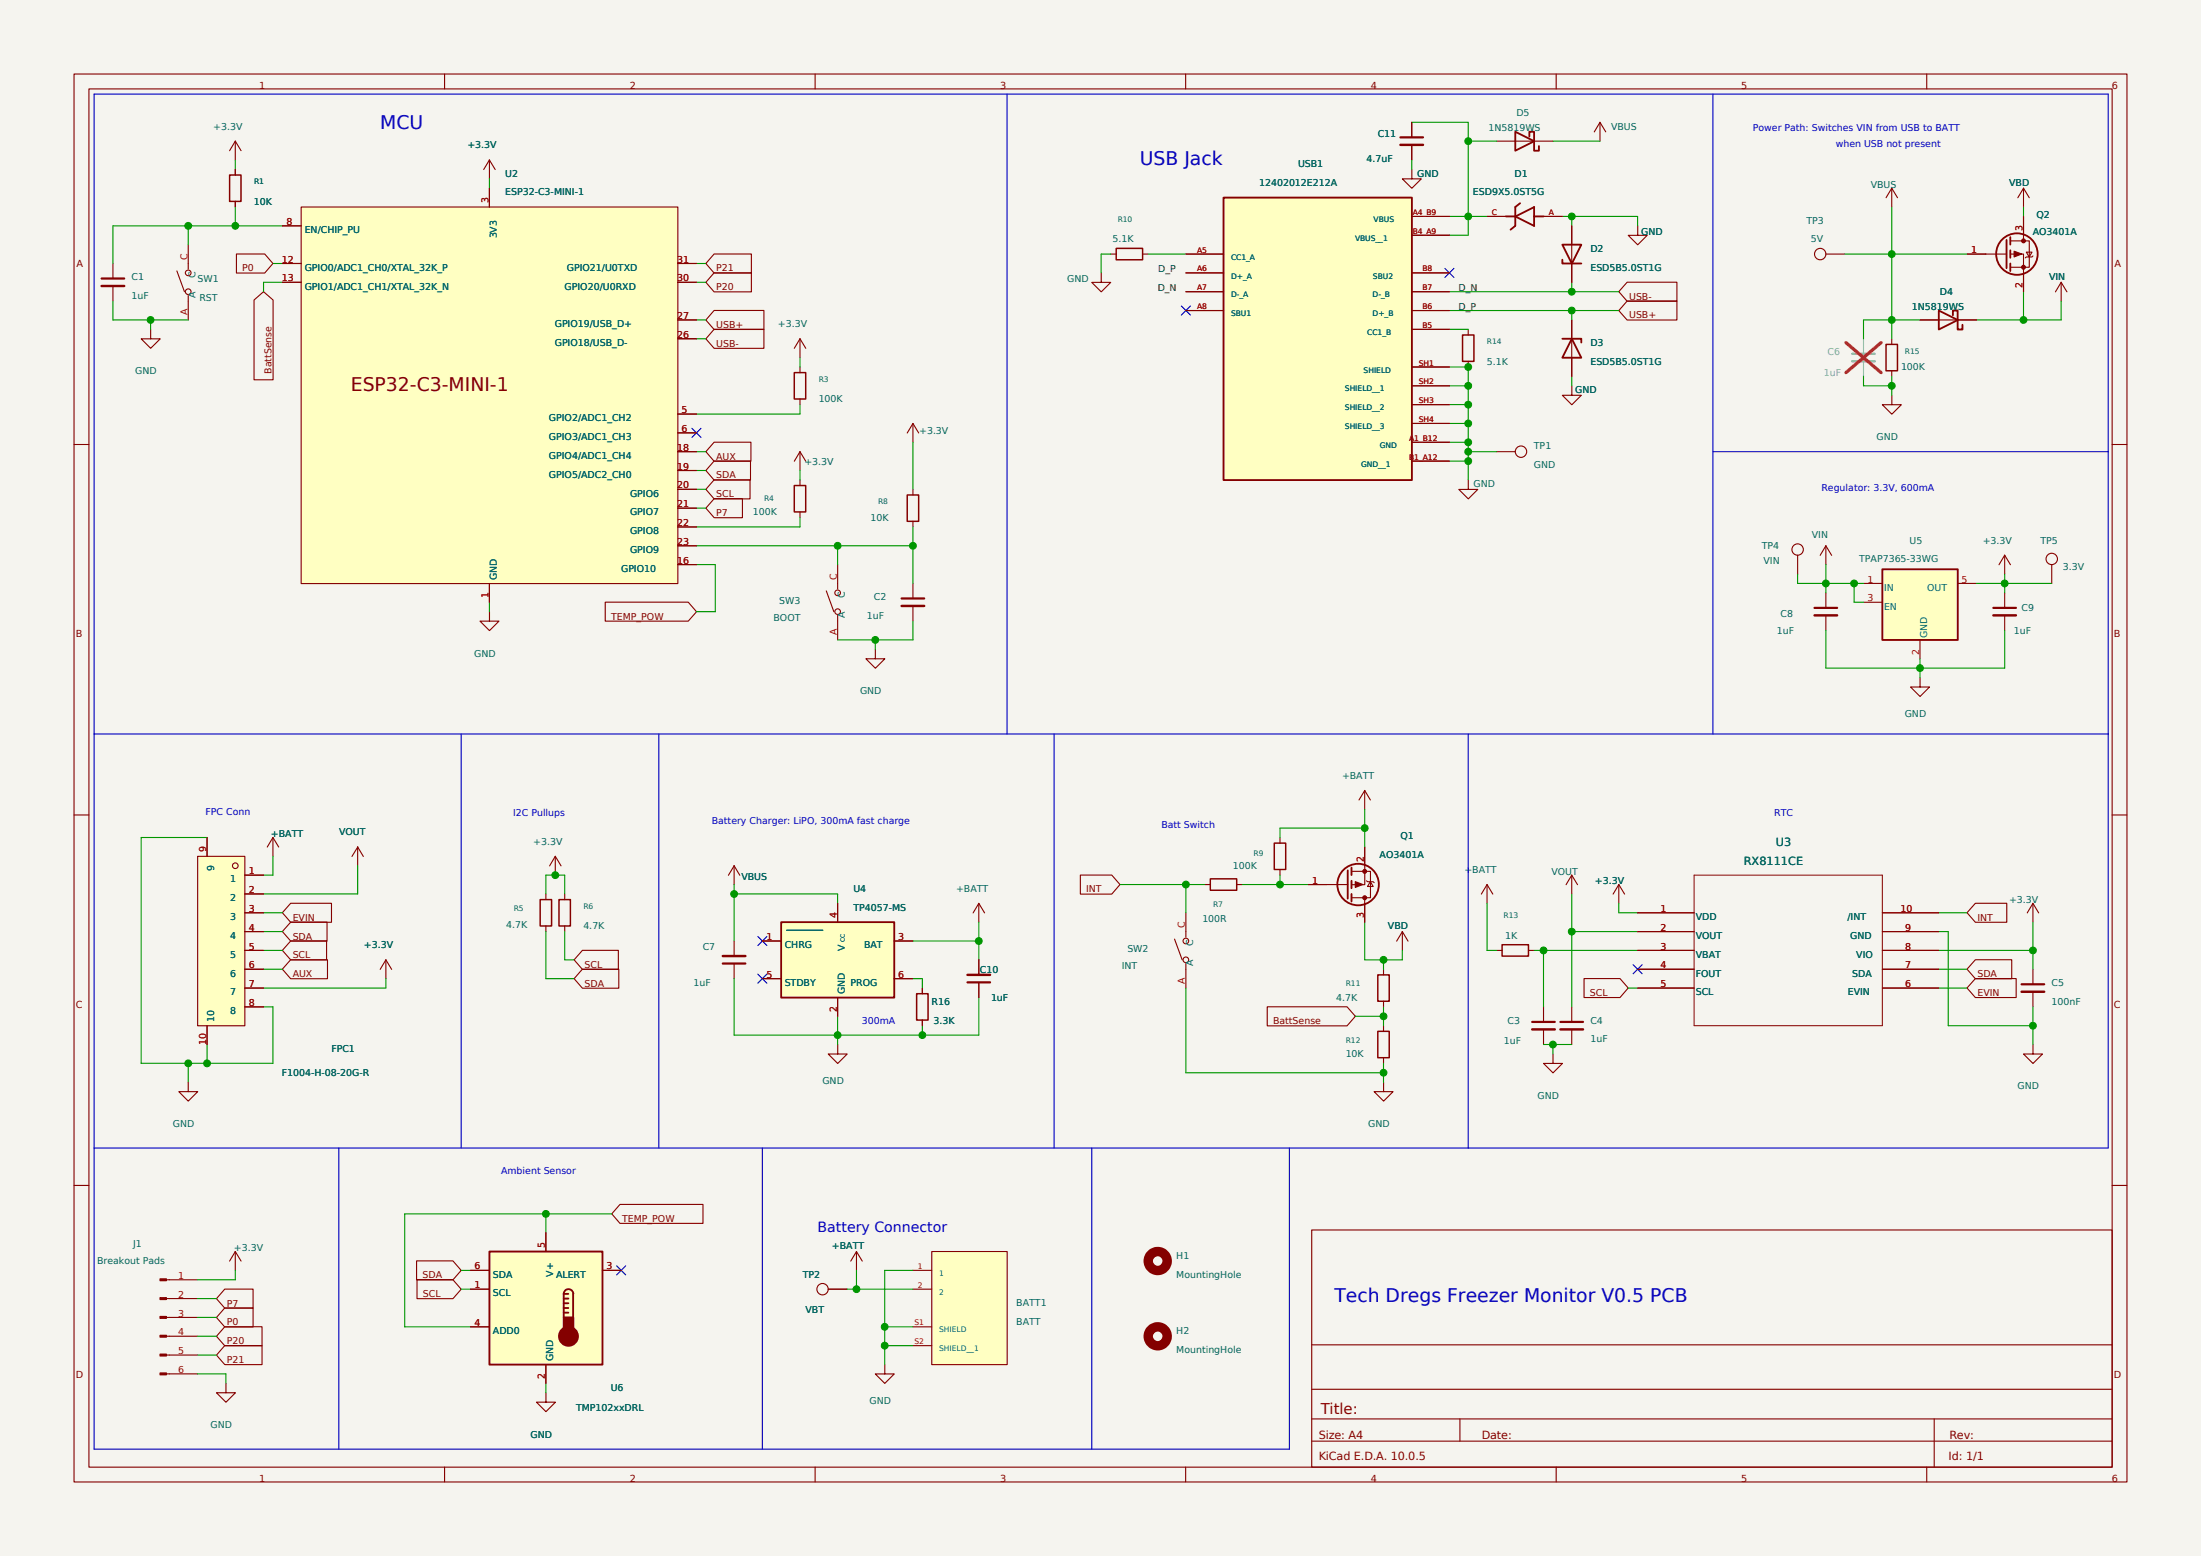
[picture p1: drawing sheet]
<svg xmlns="http://www.w3.org/2000/svg" width="297mm" height="210mm" viewBox="0 0 297 210" stroke-linecap="round" stroke-linejoin="round" font-family="sans-serif">
<path d="M0 0h297v210h-297z" fill-rule="evenodd" fill="#f5f4ef"/>
<path d="M0 0h297v210h-297z" fill="none" stroke="#f5f4ef" stroke-width=".13"/>
<g fill="none" stroke="#840000" stroke-width=".15">
<path d="M10 10h277v190h-277zM12 12h273v186h-273zM60 10v2M110 10v2M160 10v2M210 10v2M260 10v2M255.3 25.4l-.8 1.3M255.3 25.4l.7 1.3M255.3 25.4v2.5M10 60h2M285 60h2"/>
<path d="M123.2 78.7v2.1M123.2 81.8v2M10 110h2M285 110h2M52.1 129.5l-.8 1.3M52.1 129.5l.7 1.3M52.1 129.5v2.6M10 160h2M285 160h2M177 166h108v32h-108zM60 198v2M110 198v2"/>
<path d="M160 198v2M177 194.5h108M177 191.5h108M177 187.5h108M177 181.5h108M197 191.5v3M210 198v2M260 198v2M261 191.5v6.5"/>
</g>
<path d="M121.7 80.8h3" fill="none" stroke="#840000" stroke-width=".3"/>
<path d="M121.7 81.8h3" fill="none" stroke="#840000" stroke-width=".33"/>
<path d="M26.7 115.6h6.3v22.8h-6.3z" fill-rule="evenodd" fill="#ffffc2"/>
<g fill="none" stroke="#840000" stroke-width=".15">
<path d="M273 25.4l-.7 1.3M273 25.4l.8 1.3M273 25.4v2.5M278.1 38.1l-.7 1.3M278.1 38.1l.8 1.3M278.1 38.1v2.5M212.1 52.1v1.3h1.3l-1.3 1.2-1.3-1.2h1.3M255.3 53.3v1.3h1.3l-1.3 1.3-1.3-1.3h1.3M259.1 43.2h7.6M201.9 61h2.6M242.6 74.9v2.6M276.9 76.2v2.5"/>
<path d="M246.4 80v2.1M246.4 83.1v2M26.7 115.6h6.3v22.8h-6.3zM27.9 113v2.6M33 118.1h2.6M48.3 114.3l.7 1.3M48.3 114.3v2.5M48.3 114.3l-.8 1.3M99.1 116.8l-.8 1.3M99.8 118.1l-.7-1.3v2.6M27.9 138.4v2.6M33 120.7h2.6"/>
<path d="M33 123.2h2.6M33 125.7h2.6M33 128.3h2.6M33 130.8h2.6M33 133.4h2.6M33 135.9h2.6M99.1 127v2M99.1 130v2.1M132.1 129.5v2.1M132.1 132.6v2"/>
<circle cx="205.2" cy="61" r=".77"/>
<circle cx="242.6" cy="74.2" r=".77"/>
<circle cx="276.9" cy="75.4" r=".77"/>
<circle cx="31.7" cy="116.8" r=".38"/>
</g>
<path d="M244.8 82h3.1M97.5 130h3.1M130.5 132.6h3.1" fill="none" stroke="#840000" stroke-width=".3"/>
<path d="M244.8 83.1h3.1M97.5 129h3.1M130.5 131.6h3.1" fill="none" stroke="#840000" stroke-width=".33"/>
<path d="M261.6 41.9l2.6 1.3-2.6 1.3zM263.5 42.6v-.7h.7v2.6h.6v-.7" fill="none" stroke="#840000" stroke-width=".25"/>
<path d="M21.6 172.6h.9v.3h-.9z" fill-rule="evenodd" fill="#840000"/>
<path d="M21.6 172.6h.9v.3h-.9z" fill="none" stroke="#840000" stroke-width=".15"/>
<path d="M21.6 175.1h.9v.3h-.9z" fill-rule="evenodd" fill="#840000"/>
<path d="M21.6 175.1h.9v.3h-.9z" fill="none" stroke="#840000" stroke-width=".15"/>
<path d="M21.6 177.7h.9v.2h-.9z" fill-rule="evenodd" fill="#840000"/>
<path d="M21.6 177.7h.9v.2h-.9z" fill="none" stroke="#840000" stroke-width=".15"/>
<path d="M21.6 180.2h.9v.3h-.9z" fill-rule="evenodd" fill="#840000"/>
<path d="M21.6 180.2h.9v.3h-.9z" fill="none" stroke="#840000" stroke-width=".15"/>
<path d="M21.6 182.8h.9v.2h-.9z" fill-rule="evenodd" fill="#840000"/>
<path d="M21.6 182.8h.9v.2h-.9z" fill="none" stroke="#840000" stroke-width=".15"/>
<path d="M21.6 185.3h.9v.3h-.9z" fill-rule="evenodd" fill="#840000"/>
<g fill="none" stroke="#840000" stroke-width=".15">
<path d="M15.2 35.6v2M15.2 38.6v2M200.7 29.2h2.5M208.3 29.2h2.5M268 34.3h2.8M271.3 32.5h2.5v3.6h-2.5M66 82.6v1.2h1.3l-1.3 1.3-1.2-1.3h1.2M118.1 87.6v1.3h-1.3l1.3 1.3 1.3-1.3h-1.3M74.9 115.6l-.7 1.3M74.9 115.6l.8 1.3M74.9 115.6v2.5M73.7 120.7v.7"/>
<path d="M73.7 125v.7M76.2 120.7v.7M76.2 125v.7M221 123.2h7.6M221 125.7h7.6M221 128.3h7.6M221 130.8h7.6M221 133.4h7.6M254 123.2h7.6M254 125.7h7.6M254 128.3h7.6M254 130.8h7.6"/>
<path d="M254 133.4h7.6M274.3 130.8v2.1M274.3 133.9v2M274.3 141v1.3h1.3l-1.3 1.2-1.3-1.2h1.3M22.5 172.7h4.2M22.5 175.3h4.2M22.5 177.8h4.2M21.6 185.3h.9v.3h-.9zM22.5 180.3h4.2M22.5 182.9h4.2M22.5 185.4h4.2M30.5 186.7v1.3h1.3l-1.3 1.3-1.3-1.3h1.3"/>
</g>
<path d="M72.9 121.4h1.5v3.6h-1.5zM75.4 121.4h1.6v3.6h-1.6z" fill="none" stroke="#840000" stroke-width=".2"/>
<path d="M228.6 118.1h25.4v20.3h-25.4z" fill="none" stroke="#840000" stroke-width=".13"/>
<path d="M13.7 37.6h3.1M272.8 132.8h3" fill="none" stroke="#840000" stroke-width=".3"/>
<path d="M13.7 38.6h3.1M272.8 133.9h3" fill="none" stroke="#840000" stroke-width=".33"/>
<g fill="none" stroke="#840000" stroke-width=".25">
<path d="M203.2 29.2h1.3M204.5 29.2l2.5 1.3M205.1 27.4l-.6 .5v2.6l-.7 .5M207 29.2h1.3M207 27.9v2.6M207 27.9l-2.5 1.3M270.8 32.4v3.8M271.3 32v1M271.3 33.8v1M271.3 35.6v1"/>
<circle cx="272.2" cy="34.3" r="2.8"/>
</g>
<path d="M271.8 33.9l1 .4-1 .4z" fill="#840000"/>
<path d="M271.8 33.9l1 .4-1 .4zM273 31.8v.7" fill="none" stroke="#840000" stroke-width=".15"/>
<circle cx="273" cy="32.5" r=".26" fill="#840000"/>
<circle cx="273" cy="32.5" r=".26" fill="none" stroke="#840000" stroke-width=".15"/>
<circle cx="273" cy="36.1" r=".26" fill="#840000"/>
<g fill="none" stroke="#840000" stroke-width=".15">
<path d="M23.9 36.6l1 2.8M25.4 33v3.3M25.4 39.9v3.3M31.7 22.9v.7M31.7 27.2v.7M66 21.6l-.7 1.3M66 21.6l.8 1.3M66 21.6v2.5M212.1 30.5v7.6M221 30.5v1.3h1.3l-1.3 1.2-1.3-1.2h1.3M246.4 34.3h2.5M265.4 34.3h2.6"/>
<path d="M271.3 34.3h1.7v5.1M273 29.2v2.6M273.4 34h.8l-.4 .7zM274.3 34.5l-.1 .2h-.8l-.1 .1M20.3 44.5v1.2h1.3l-1.3 1.3-1.3-1.3h1.3M123.2 57.2l.8 1.2M123.2 57.2l-.8 1.2M123.2 57.2v2.5M212.1 43.2v7.6M255.3 45.7v.8M255.3 50v.8M123.2 66v.8"/>
<path d="M123.2 70.4v.7M36.8 113l-.7 1.3M36.8 113l.8 1.3M36.8 113v2.6M274.3 121.9l-.8 1.3M274.3 121.9l.8 1.3M274.3 121.9v2.6M25.4 146.1v1.2h1.3l-1.3 1.3-1.3-1.3h1.3"/>
<circle cx="25.4" cy="36.8" r=".38"/>
<circle cx="25.4" cy="39.4" r=".38"/>
<circle cx="245.6" cy="34.3" r=".77"/>
<circle cx="273" cy="36.1" r=".26"/>
</g>
<path d="M31 23.6h1.5v3.6h-1.5zM254.5 46.5h1.5v3.5h-1.5zM122.4 66.8h1.6v3.6h-1.6z" fill="none" stroke="#840000" stroke-width=".2"/>
<path d="M210.8 33h2.6l-1.3 2.6zM210.8 35.1v.5h2.6M210.8 45.7h2.6v.5M212.1 45.7l1.3 2.6h-2.6z" fill="none" stroke="#840000" stroke-width=".25"/>
<path d="M249.9 47.8h3.1" fill="none" stroke="#9b9b98" stroke-width=".3"/>
<path d="M249.9 48.8h3.1" fill="none" stroke="#9b9b98" stroke-width=".33"/>
<path d="M251.5 45.7v2.1M251.5 48.8v2" fill="none" stroke="#9b9b98" stroke-width=".15"/>
<path d="M249.1 46.2l4.7 4.1M253.8 46.2l-4.7 4.1" fill="none" stroke="#e12e31" stroke-width=".45"/>
<path d="M66 168.9h15.3v15.3h-15.3z" fill-rule="evenodd" fill="#ffffc2"/>
<path d="M66 168.9h15.3v15.3h-15.3zM76.1 174.6a.65 .65 0 0 1 .6-.6 .65 .65 0 0 1 .7 .6M76.1 175.3h.6M76.1 175.9h.6M76.1 176.5h.6M76.1 177.2h.6M76.7 174.6h-.6v3.2" fill="none" stroke="#840000" stroke-width=".25"/>
<circle cx="76.7" cy="180.3" r="1.28" fill="#840000"/>
<g fill="none" stroke="#840000" stroke-width=".25">
<path d="M77.3 174.6v3.2"/>
<circle cx="76.7" cy="180.3" r="1.28"/>
</g>
<path d="M76.1 177.8h1.3v1.9h-1.3z" fill-rule="evenodd" fill="#840000"/>
<path d="M76.1 177.8h1.3v1.9h-1.3z" fill="none" stroke="#840000" stroke-width=".25"/>
<g fill="none" stroke="#840000" stroke-width=".15">
<path d="M31.7 19.1l-.7 1.2M31.7 19.1l.8 1.2M31.7 19.1v2.5M107.9 61v2.5M107.9 64.8v.7M107.9 69.1v.7M107.9 61l.8 1.3M107.9 61l-.7 1.3M246.4 73.7l-.8 1.3M246.4 73.7l.8 1.3M246.4 73.7v2.5M63.5 174h2.5"/>
<path d="M63.5 171.5h2.5M63.5 179.1h2.5M73.7 166.4v2.5M81.3 171.5h2.5M73.7 184.2v2.5"/>
</g>
<path d="M107.2 65.5h1.5v3.6h-1.5z" fill="none" stroke="#840000" stroke-width=".2"/>
<path d="M40.6 27.9h50.9v50.9h-50.9z" fill-rule="evenodd" fill="#ffffc2"/>
<g fill="none" stroke="#840000" stroke-width=".15">
<path d="M38.1 30.5h2.5M38.1 35.6h2.5M38.1 38.1h2.5M40.6 27.9h50.9v50.9h-50.9zM66 25.4v2.5M91.4 35.6h2.6M91.4 38.1h2.6M91.4 55.9h2.6M91.4 58.4h2.6M91.4 45.7h2.6M91.4 43.2h2.6M66 78.7v2.6"/>
<path d="M91.4 76.2h2.6M91.4 61h2.6M91.4 63.5h2.6M91.4 66h2.6M91.4 68.6h2.6M91.4 71.1h2.6M91.4 73.7h2.6M111.5 79.8l1 2.8M113 76.2v3.3M270.5 74.9l-.8 1.3M270.5 74.9l.8 1.3M270.5 74.9v2.6"/>
<path d="M113 83.1v3.3M259.1 91.4v1.3h1.3l-1.3 1.3-1.3-1.3h1.3M270.5 80v2.1M270.5 83.1v2M113 141v1.3h1.3l-1.3 1.2-1.2-1.2h1.2"/>
<circle cx="113" cy="82.5" r=".38"/>
<circle cx="113" cy="80" r=".38"/>
</g>
<path d="M269 82h3" fill="none" stroke="#840000" stroke-width=".3"/>
<path d="M269 83.1h3" fill="none" stroke="#840000" stroke-width=".33"/>
<path d="M254 76.8h10.2v9.6h-10.2z" fill-rule="evenodd" fill="#ffffc2"/>
<path d="M254 76.8h10.2v9.6h-10.2z" fill="none" stroke="#840000" stroke-width=".25"/>
<path d="M251.5 78.7h2.5M264.2 78.7h2.5M251.5 81.3h2.5M259.1 86.4v2.5M124.5 133.4v.7M124.5 137.7v.7M132.1 121.9l-.8 1.3M132.1 121.9l.8 1.3M132.1 121.9v2.6" fill="none" stroke="#840000" stroke-width=".15"/>
<path d="M123.7 134.1h1.5v3.6h-1.5z" fill="none" stroke="#840000" stroke-width=".2"/>
<path d="M105.4 124.5h15.3v10.1h-15.3z" fill-rule="evenodd" fill="#ffffc2"/>
<g fill="none" stroke="#840000" stroke-width=".25">
<path d="M181.9 117.5v3.8M182.4 117.1v1M182.4 118.9v1M105.4 124.5h15.3v10.1h-15.3zM182.4 120.7v1"/>
<circle cx="183.3" cy="119.4" r="2.8"/>
</g>
<g fill="none" stroke="#840000" stroke-width=".15">
<path d="M148.6 36.8v1.3h1.3l-1.3 1.3-1.3-1.3h1.3M149.9 34.3h.7M154.2 34.3h.7M179.1 119.4h2.8M182.4 117.6h2.5v3.6h-2.5M102.9 127h2.5M102.9 132.1h2.5M113 121.9v2.6M113 134.6v2.6M120.6 127h2.6M120.6 132.1h2.6M189.2 125.7l-.7 1.3"/>
<path d="M190 127l-.8-1.3v2.6"/>
</g>
<path d="M106.1 125.6h4.9" fill="none" stroke="#006464" stroke-width=".15"/>
<path d="M150.6 33.5h3.6v1.6h-3.6z" fill="none" stroke="#840000" stroke-width=".2"/>
<path d="M182.9 119l1 .4-1 .4z" fill="#840000"/>
<path d="M182.9 119l1 .4-1 .4zM184.1 121.2v.7" fill="none" stroke="#840000" stroke-width=".15"/>
<circle cx="184.2" cy="121.2" r=".26" fill="#840000"/>
<circle cx="184.2" cy="121.2" r=".26" fill="none" stroke="#840000" stroke-width=".15"/>
<circle cx="184.2" cy="117.6" r=".26" fill="#840000"/>
<g fill="none" stroke="#840000" stroke-width=".15">
<path d="M215.9 16.5l-.8 1.3M215.9 16.5l.8 1.3M215.9 16.5v2.6M162.6 119.4h.7M166.9 119.4h.7M172.7 113v.8M172.7 117.3v.8M176.5 119.4h2.6M184.1 114.3l.1 5.1h-1.8M184.1 106.7v2.5M184.1 106.7l.8 1.3M184.2 106.7l-.8 1.3"/>
<path d="M184.4 118.9l.1 .1h.8l.1 .1M184.9 119l.4 .6h-.8zM200.7 119.4l-.8 1.3M200.7 119.4l.7 1.3M200.7 119.4v2.5M212.1 118.1l-.8 1.3M212.1 118.1l.8 1.3M212.1 118.1v2.6M218.4 119.4l-.7 1.3M218.4 119.4l.8 1.3M218.4 119.4v2.5M158.5 126.7l1 2.8"/>
<path d="M160 123.2v3.3M160 130.1v3.3M184.1 121.9v2.6M186.7 130.8v.8M186.7 135.1v.8M186.7 138.4v.8M201.9 128.3h.8M206.2 128.3h.8M212.1 135.9v2M212.1 138.9v2.1M186.7 142.7v.8M186.7 146.1v1.2h1.3l-1.3 1.3-1.3-1.3h1.3"/>
<path d="M209.6 142.2v1.3h1.2l-1.2 1.3-1.3-1.3h1.3M31.7 168.9l-.7 1.3M31.7 168.9l.8 1.3M31.7 168.9v2.6M115.6 168.9l-.8 1.3M115.6 168.9l.7 1.3M115.6 168.9v2.6"/>
<circle cx="184.2" cy="117.6" r=".26"/>
<circle cx="160" cy="127" r=".38"/>
<circle cx="160" cy="129.5" r=".38"/>
</g>
<path d="M163.3 118.6h3.6v1.6h-3.6zM171.9 113.8h1.6v3.6h-1.6zM185.9 139.2h1.6v3.6h-1.6zM185.9 131.6h1.6v3.5h-1.6zM202.7 127.5h3.6v1.5h-3.6z" fill="none" stroke="#840000" stroke-width=".2"/>
<path d="M210.6 137.9h3" fill="none" stroke="#840000" stroke-width=".3"/>
<path d="M210.6 138.9h3" fill="none" stroke="#840000" stroke-width=".33"/>
<path d="M125.7 168.9h10.2v15.3h-10.2z" fill-rule="evenodd" fill="#ffffc2"/>
<g fill="none" stroke="#840000" stroke-width=".15">
<path d="M190.5 16.5v2.1M190.5 19.6v2M201.9 19.1h7.6M107.9 49.5v.8M107.9 53.8v.8M111.8 174h2.5M123.2 171.5h2.5M123.2 174h2.5M123.2 179.1h2.5M125.7 168.9h10.2v15.3h-10.2zM73.7 188v1.2h1.3l-1.3 1.3-1.3-1.3h1.3M119.4 184.2v1.2h-1.3l1.3 1.3 1.3-1.3h-1.3"/>
<path d="M123.2 181.6h2.5"/>
<circle cx="111" cy="174" r=".77"/>
</g>
<g fill="none" stroke="#840000" stroke-width="1.3">
<circle cx="156.2" cy="170.2" r="1.28"/>
<circle cx="156.2" cy="180.3" r="1.28"/>
</g>
<path d="M107.2 50.3h1.5v3.6h-1.5z" fill="none" stroke="#840000" stroke-width=".2"/>
<path d="M204.5 17.8l2.5 1.3-2.5 1.2zM206.4 18.4v-.6h.6v2.5h.7v-.6" fill="none" stroke="#840000" stroke-width=".25"/>
<path d="M189 18.5h3" fill="none" stroke="#840000" stroke-width=".3"/>
<path d="M189 19.6h3" fill="none" stroke="#840000" stroke-width=".33"/>
<path d="M165.1 26.7h25.4v38.1h-25.4z" fill-rule="evenodd" fill="#ffffc2"/>
<path d="M165.1 26.7h25.4v38.1h-25.4z" fill="none" stroke="#840000" stroke-width=".25"/>
<g fill="none" stroke="#840000" stroke-width=".15">
<path d="M190.5 16.5v2.1M190.5 19.6v2M31.7 22.9v.7M31.7 27.2v.7M31.9 34.3h3.8l1.1 1.3-1.1 1.3h-3.8zM38.1 30.5h2.5M38.1 35.6h2.5M38.1 38.1h2.5M66 25.4v2.5M91.4 35.6h2.6M91.4 38.1h2.6M96.4 36.8h5v2.6h-5l-1.2-1.3z"/>
<path d="M96.4 34.3h5v2.6h-5l-1.2-1.3zM160 34.3h5.1M160 36.8h5.1M160 39.4h5.1M190.5 29.2h5.1M190.5 36.8h5.1M190.5 39.4h5.1M190.5 31.8h5.1M190.5 22.9v1.2h1.3l-1.3 1.3-1.3-1.3h1.3M200.7 29.2h2.5M208.3 29.2h2.5M212.1 30.5v2.5"/>
<path d="M212.1 35.6v2.5M219.6 38.1h6.7v2.6h-6.7l-1.2-1.3zM265.4 34.3h2.6M273 29.2v2.6M273 36.8v2.6M34.3 40.5l1.3-1.1 1.3 1.1v10.8h-2.6zM91.4 43.2h2.6M91.4 55.9h2.6M91.4 58.4h2.6M91.4 45.7h2.6M96.4 59.7h4.9v2.6h-4.9l-1.2-1.3zM96.4 41.9h6.7v2.6h-6.7l-1.2-1.3z"/>
<path d="M96.4 44.4h6.7v2.6h-6.7l-1.2-1.3zM107.9 45.7l.8 1.3M107.9 45.7l-.7 1.3M107.9 45.7v2.6M160 41.9h5.1M190.5 59.7h5.1M190.5 41.9h5.1M190.5 44.5h5.1M190.5 49.5h5.1M190.5 52.1h5.1M190.5 54.6h5.1M190.5 57.2h5.1"/>
<path d="M198.1 44.5v.7M198.1 48.8v.7M212.1 43.2v2.5M212.1 48.3v2.5M219.6 40.6h6.7v2.6h-6.7l-1.2-1.3zM259.1 43.2h2.5M264.2 43.2h2.5M66 78.7v2.6M91.4 76.2h2.6M91.4 61h2.6M91.4 63.5h2.6M91.4 66h2.6"/>
<path d="M91.4 68.6h2.6M91.4 71.1h2.6M91.4 73.7h2.6M96.4 64.8h4.8v2.5h-4.8l-1.2-1.3zM96.4 62.2h4.9v2.6h-4.9l-1.2-1.3zM96.4 67.3h3.8v2.6h-3.8l-1.2-1.3zM190.5 62.2h5.1M198.1 64.8v1.3h1.3l-1.3 1.2-1.3-1.2h1.3M81.7 81.3h11.2l1.1 1.3-1.1 1.2h-11.2zM27.9 113v2.6M33 118.1h2.6M145.8 118.1h4.2l1.1 1.3-1.1 1.3h-4.2z"/>
<path d="M176.5 119.4h2.6M184.1 114.3v2.5M27.9 138.4v2.6M33 123.2h2.6M33 125.7h2.6M33 128.3h2.6M33 130.8h2.6M33 133.4h2.6M33 120.7h2.6M33 135.9h2.6M39.2 121.9h5.5v2.6h-5.5l-1.1-1.3zM39.2 129.5h5v2.6h-5l-1.1-1.3z"/>
<path d="M39.2 127h4.9v2.6h-4.9l-1.1-1.3zM39.2 124.5h4.9v2.5h-4.9l-1.1-1.3zM78.6 130.8h4.9v2.6h-4.9l-1.1-1.3zM78.6 128.3h4.8v2.5h-4.8l-1.1-1.3zM102.9 127h2.5M102.9 132.1h2.5M113 121.9v2.6M113 134.6v2.6M120.6 127h2.6M120.6 132.1h2.6M124.5 133.4v.7M124.5 137.7v.7"/>
<path d="M132.1 129.5v2.1M132.1 132.6v2M171 135.9h10.8l1.1 1.3-1.1 1.3h-10.8zM184.1 121.9v2.6M208.3 135.9v2M208.3 138.9v2.1M213.8 132.1h4.8l1.1 1.2-1.1 1.3h-4.8zM221 123.2h7.6M221 125.7h7.6M221 128.3h7.6M221 130.8h7.6M221 133.4h7.6"/>
<path d="M254 123.2h7.6M254 125.7h7.6M254 128.3h7.6M254 130.8h7.6M254 133.4h7.6M266.6 132.1h5.5v2.5h-5.5l-1.2-1.3zM266.6 121.9h4.2v2.6h-4.2l-1.2-1.3zM266.6 129.5h4.9v2.6h-4.9l-1.2-1.3zM30.3 174h3.8v2.6h-3.8l-1.1-1.3zM30.3 179.1h5.1v2.5h-5.1l-1.1-1.2zM30.3 176.5h3.8v2.6h-3.8l-1.1-1.3zM56.2 170.2h4.9l1.1 1.3-1.1 1.2h-4.9z"/>
<path d="M56.3 172.7h4.8l1.1 1.3-1.1 1.3h-4.8zM63.5 174h2.5M63.5 171.5h2.5M63.5 179.1h2.5M73.7 166.4v2.5M81.3 171.5h2.5M83.7 162.6h11.2v2.5h-11.2l-1.2-1.3zM111.8 174h2.5M30.3 181.6h5.1v2.6h-5.1l-1.1-1.3zM73.7 184.2v2.5"/>
</g>
<path d="M197.3 45.2h1.6v3.6h-1.6z" fill="none" stroke="#840000" stroke-width=".2"/>
<path d="M206.7 137.9h3.1" fill="none" stroke="#840000" stroke-width=".3"/>
<path d="M206.7 138.9h3.1" fill="none" stroke="#840000" stroke-width=".33"/>
<path d="M135.9 12.7v86.4M231.1 12.7v86.4M231.1 61h53.4M12.7 99.1h271.8M62.2 99.1v55.8M88.9 99.1v55.8M142.2 99.1v55.8M198.1 99.1v55.8M12.7 154.9h271.8v-142.2h-271.8v182.9h161.3v-40.7M45.7 154.9v40.7M102.9 154.9v40.7M147.3 154.9v40.7" fill="none" stroke="#0000c2" stroke-width=".15"/>
<g fill="none" stroke="#009600" stroke-width=".15">
<path d="M190.5 16.5h7.6v15.3h-2.5M198.1 19.1h3.8M209.5 19.1h6.4M25.4 30.5v2.5M31.7 21.6v1.3M31.7 27.9v2.6M36.8 35.6h1.3M38.1 30.5h-22.9v5.1M38.1 38.1h-2.5v1.3M66 24.1v1.3M94 35.6h1.2M94 38.1h1.2"/>
<path d="M149.9 34.3h-1.3v2.5M154.9 34.3h5.1M190.5 21.6v1.3M195.6 29.2h5.1M195.6 39.4h22.8M210.8 29.2h10.2v1.3M212.1 29.2v1.3M212.1 38.1v1.3M248.9 34.3h16.5M255.3 27.9v17.8M273 27.9v1.3M273 39.4v3.8"/>
<path d="M15.2 40.6v2.6h10.2M20.3 43.2v1.3M94 43.2h1.2M94 45.7h1.2M107.9 48.3v1.2M107.9 54.6v1.3h-13.9M123.2 59.7v6.3M195.6 49.5h2.5v15.3M195.6 59.7h2.5M195.6 44.5h2.5M195.6 57.2h2.5M195.6 52.1h2.5"/>
<path d="M195.6 54.6h2.5M195.6 41.9h22.8M212.1 41.9v1.3M212.1 50.8v1.3M251.5 50.8v1.3h3.8M255.3 50.8v2.5M259.1 43.2h-7.6v2.5M278.1 40.6v2.6h-11.4M94 66h1.2M94 68.6h1.2M94 61h1.2M94 76.2h2.5v6.4h-2.5"/>
<path d="M94 73.7h29.2M94 63.5h1.2M107.9 63.5v1.3M107.9 69.9v1.2h-13.9M113 73.7v2.5M123.2 71.1v7.6M195.6 62.2h2.5M198.1 61h3.8M242.6 77.5v1.2h8.9M246.4 76.2v3.8M250.2 78.7v2.6h1.3M266.7 78.7h10.2"/>
<path d="M270.5 77.5v2.5M66 81.3v1.3M118.1 86.4v1.2M123.2 83.8v2.6h-10.2M246.4 85.1v5.1h24.1v-5.1M259.1 88.9v2.5M27.9 113h-8.9v30.5h17.8v-7.6h-1.2M36.8 115.6v2.5h-1.2M48.3 116.8v3.9h-12.7M99.1 119.4v7.6M151.1 119.4h11.5M160 119.4v3.8"/>
<path d="M167.6 119.4h8.9M172.7 118.1v1.3M184.1 111.8h-11.4v1.2M184.1 109.2v5.1M35.6 125.7h2.5M35.6 123.2h2.5M35.6 130.8h2.5M35.6 128.3h2.5M52.1 132.1v1.3h-16.5M73.7 120.7v-2.6h2.5v2.6M73.7 125.7v6.4h3.8M76.2 125.7v3.8h1.3"/>
<path d="M99.1 120.7h13.9M99.1 132.1v7.6h33v-5.1M113 120.7v1.2M113 137.2v3.8M123.2 132.1h1.3v1.3M123.2 127h8.9M124.5 138.4v1.3M132.1 124.5v5M160 133.4v11.4h26.7M182.9 137.2h3.8M184.1 124.5v5h5.1v-1.2M186.7 129.5v1.3"/>
<path d="M186.7 135.9v2.5M200.7 121.9v6.4h1.2M207 128.3h14M208.3 128.3v7.6M212.1 125.7h8.9M212.1 120.7v15.2M218.4 121.9v1.3h2.6M219.7 133.4h1.3M261.6 125.7h1.3v12.7h11.4M261.6 123.2h3.8M261.6 133.4h3.8M261.6 130.8h3.8"/>
<path d="M261.6 128.3h12.7M274.3 124.5v6.3M274.3 135.9v5.1M25.4 143.5v2.6M27.9 141v2.5M186.7 143.5v2.6M208.3 141h3.8M209.5 141v1.2M26.7 177.8h2.5M26.7 175.3h2.5M31.7 171.5v1.2h-5M62.2 171.5h1.3"/>
<path d="M62.2 174h1.3M73.7 163.8v2.6M82.6 163.8h-28v15.3h8.9M114.3 174h8.9M115.6 171.5v2.5M119.4 179.1h3.8M123.2 171.5h-3.8v12.7M26.7 185.4h3.8v1.3M26.7 180.3h2.5M26.7 182.9h2.5M73.7 186.7v1.3M119.4 181.6h3.8"/>
</g>
<g fill="none" stroke="#000084" stroke-width=".15">
<path d="M195 36.2l1.2 1.2M196.2 36.2l-1.2 1.2M93.4 57.8l1.2 1.2M94.6 57.8l-1.2 1.2M159.4 41.3l1.2 1.2M160.6 41.3l-1.2 1.2M102.3 131.5l1.2 1.2M102.3 126.4l1.2 1.2M103.5 131.5l-1.2 1.2M103.5 126.4l-1.2 1.2M220.4 130.2l1.2 1.2M221.6 130.2l-1.2 1.2"/>
<path d="M83.2 170.8l1.2 1.3M84.4 170.8l-1.2 1.3"/>
</g>
<path d="M106.1 125.6h4.9" fill="none" stroke="#006464" stroke-width=".15"/>
<circle cx="209.6" cy="141" r=".46" fill="#009600"/>
<circle cx="209.6" cy="141" r=".46" fill="none" stroke="#009600" stroke-width=".13"/>
<circle cx="186.7" cy="137.2" r=".46" fill="#009600"/>
<circle cx="186.7" cy="137.2" r=".46" fill="none" stroke="#009600" stroke-width=".13"/>
<circle cx="186.7" cy="129.5" r=".46" fill="#009600"/>
<circle cx="186.7" cy="129.5" r=".46" fill="none" stroke="#009600" stroke-width=".13"/>
<circle cx="208.3" cy="128.3" r=".46" fill="#009600"/>
<circle cx="208.3" cy="128.3" r=".46" fill="none" stroke="#009600" stroke-width=".13"/>
<circle cx="172.7" cy="119.4" r=".46" fill="#009600"/>
<circle cx="172.7" cy="119.4" r=".46" fill="none" stroke="#009600" stroke-width=".13"/>
<circle cx="160" cy="119.4" r=".46" fill="#009600"/>
<circle cx="160" cy="119.4" r=".46" fill="none" stroke="#009600" stroke-width=".13"/>
<circle cx="184.2" cy="111.8" r=".46" fill="#009600"/>
<circle cx="184.2" cy="111.8" r=".46" fill="none" stroke="#009600" stroke-width=".13"/>
<circle cx="198.1" cy="52.1" r=".46" fill="#009600"/>
<circle cx="198.1" cy="52.1" r=".46" fill="none" stroke="#009600" stroke-width=".13"/>
<circle cx="198.1" cy="49.5" r=".46" fill="#009600"/>
<circle cx="198.1" cy="49.5" r=".46" fill="none" stroke="#009600" stroke-width=".13"/>
<circle cx="212.1" cy="41.9" r=".46" fill="#009600"/>
<circle cx="212.1" cy="41.9" r=".46" fill="none" stroke="#009600" stroke-width=".13"/>
<circle cx="198.1" cy="19.1" r=".46" fill="#009600"/>
<circle cx="198.1" cy="19.1" r=".46" fill="none" stroke="#009600" stroke-width=".13"/>
<circle cx="212.1" cy="29.2" r=".46" fill="#009600"/>
<circle cx="212.1" cy="29.2" r=".46" fill="none" stroke="#009600" stroke-width=".13"/>
<circle cx="198.1" cy="29.2" r=".46" fill="#009600"/>
<circle cx="198.1" cy="29.2" r=".46" fill="none" stroke="#009600" stroke-width=".13"/>
<circle cx="274.3" cy="138.4" r=".46" fill="#009600"/>
<circle cx="274.3" cy="138.4" r=".46" fill="none" stroke="#009600" stroke-width=".13"/>
<circle cx="273" cy="43.2" r=".46" fill="#009600"/>
<circle cx="273" cy="43.2" r=".46" fill="none" stroke="#009600" stroke-width=".13"/>
<circle cx="212.1" cy="125.7" r=".46" fill="#009600"/>
<circle cx="212.1" cy="125.7" r=".46" fill="none" stroke="#009600" stroke-width=".13"/>
<circle cx="198.1" cy="57.2" r=".46" fill="#009600"/>
<circle cx="198.1" cy="57.2" r=".46" fill="none" stroke="#009600" stroke-width=".13"/>
<circle cx="198.1" cy="59.7" r=".46" fill="#009600"/>
<circle cx="198.1" cy="59.7" r=".46" fill="none" stroke="#009600" stroke-width=".13"/>
<circle cx="198.1" cy="54.6" r=".46" fill="#009600"/>
<circle cx="198.1" cy="54.6" r=".46" fill="none" stroke="#009600" stroke-width=".13"/>
<circle cx="198.1" cy="62.2" r=".46" fill="#009600"/>
<circle cx="198.1" cy="62.2" r=".46" fill="none" stroke="#009600" stroke-width=".13"/>
<circle cx="198.1" cy="61" r=".46" fill="#009600"/>
<circle cx="198.1" cy="61" r=".46" fill="none" stroke="#009600" stroke-width=".13"/>
<circle cx="250.2" cy="78.7" r=".46" fill="#009600"/>
<circle cx="250.2" cy="78.7" r=".46" fill="none" stroke="#009600" stroke-width=".13"/>
<circle cx="270.5" cy="78.7" r=".46" fill="#009600"/>
<circle cx="270.5" cy="78.7" r=".46" fill="none" stroke="#009600" stroke-width=".13"/>
<circle cx="259.1" cy="90.2" r=".46" fill="#009600"/>
<circle cx="259.1" cy="90.2" r=".46" fill="none" stroke="#009600" stroke-width=".13"/>
<circle cx="246.4" cy="78.7" r=".46" fill="#009600"/>
<circle cx="246.4" cy="78.7" r=".46" fill="none" stroke="#009600" stroke-width=".13"/>
<circle cx="274.3" cy="128.3" r=".46" fill="#009600"/>
<circle cx="274.3" cy="128.3" r=".46" fill="none" stroke="#009600" stroke-width=".13"/>
<circle cx="255.3" cy="52.1" r=".46" fill="#009600"/>
<circle cx="255.3" cy="52.1" r=".46" fill="none" stroke="#009600" stroke-width=".13"/>
<circle cx="255.3" cy="34.3" r=".46" fill="#009600"/>
<circle cx="255.3" cy="34.3" r=".46" fill="none" stroke="#009600" stroke-width=".13"/>
<circle cx="212.1" cy="39.4" r=".46" fill="#009600"/>
<circle cx="212.1" cy="39.4" r=".46" fill="none" stroke="#009600" stroke-width=".13"/>
<circle cx="255.3" cy="43.2" r=".46" fill="#009600"/>
<circle cx="255.3" cy="43.2" r=".46" fill="none" stroke="#009600" stroke-width=".13"/>
<circle cx="123.2" cy="73.7" r=".46" fill="#009600"/>
<circle cx="123.2" cy="73.7" r=".46" fill="none" stroke="#009600" stroke-width=".13"/>
<circle cx="113" cy="73.7" r=".46" fill="#009600"/>
<circle cx="113" cy="73.7" r=".46" fill="none" stroke="#009600" stroke-width=".13"/>
<circle cx="118.1" cy="86.4" r=".46" fill="#009600"/>
<circle cx="118.1" cy="86.4" r=".46" fill="none" stroke="#009600" stroke-width=".13"/>
<circle cx="73.7" cy="163.8" r=".46" fill="#009600"/>
<circle cx="73.7" cy="163.8" r=".46" fill="none" stroke="#009600" stroke-width=".13"/>
<circle cx="25.4" cy="143.5" r=".46" fill="#009600"/>
<circle cx="25.4" cy="143.5" r=".46" fill="none" stroke="#009600" stroke-width=".13"/>
<circle cx="27.9" cy="143.5" r=".46" fill="#009600"/>
<circle cx="27.9" cy="143.5" r=".46" fill="none" stroke="#009600" stroke-width=".13"/>
<circle cx="25.4" cy="30.5" r=".46" fill="#009600"/>
<circle cx="25.4" cy="30.5" r=".46" fill="none" stroke="#009600" stroke-width=".13"/>
<circle cx="20.3" cy="43.2" r=".46" fill="#009600"/>
<circle cx="20.3" cy="43.2" r=".46" fill="none" stroke="#009600" stroke-width=".13"/>
<circle cx="31.8" cy="30.5" r=".46" fill="#009600"/>
<circle cx="31.8" cy="30.5" r=".46" fill="none" stroke="#009600" stroke-width=".13"/>
<circle cx="113" cy="139.7" r=".46" fill="#009600"/>
<circle cx="113" cy="139.7" r=".46" fill="none" stroke="#009600" stroke-width=".13"/>
<circle cx="124.5" cy="139.7" r=".46" fill="#009600"/>
<circle cx="124.5" cy="139.7" r=".46" fill="none" stroke="#009600" stroke-width=".13"/>
<circle cx="132.1" cy="127" r=".46" fill="#009600"/>
<circle cx="132.1" cy="127" r=".46" fill="none" stroke="#009600" stroke-width=".13"/>
<circle cx="99.1" cy="120.7" r=".46" fill="#009600"/>
<circle cx="99.1" cy="120.7" r=".46" fill="none" stroke="#009600" stroke-width=".13"/>
<circle cx="74.9" cy="118.1" r=".46" fill="#009600"/>
<circle cx="74.9" cy="118.1" r=".46" fill="none" stroke="#009600" stroke-width=".13"/>
<circle cx="186.7" cy="144.8" r=".46" fill="#009600"/>
<circle cx="186.7" cy="144.8" r=".46" fill="none" stroke="#009600" stroke-width=".13"/>
<circle cx="119.4" cy="181.6" r=".46" fill="#009600"/>
<circle cx="119.4" cy="181.6" r=".46" fill="none" stroke="#009600" stroke-width=".13"/>
<circle cx="119.4" cy="179.1" r=".46" fill="#009600"/>
<circle cx="119.4" cy="179.1" r=".46" fill="none" stroke="#009600" stroke-width=".13"/>
<circle cx="115.6" cy="174" r=".46" fill="#009600"/>
<circle cx="115.6" cy="174" r=".46" fill="none" stroke="#009600" stroke-width=".13"/>
<g font-size="2.5" fill="#0000c2">
<text x="51.3" y="17.4">MCU</text>
<text x="153.8" y="22.3">USB Jack</text>
<text x="180.1" y="175.7">Tech Dregs Freezer Monitor V0.5 PCB</text>
</g>
<text font-size="2.5" fill="#840000" x="47.3" y="52.8">ESP32-C3-MINI-1</text>
<text font-size="2" fill="#840000" x="178.2" y="190.8">Title:</text>
<text font-size="1.9" fill="#0000c2" x="110.3" y="166.3">Battery Connector</text>
<g font-size="1.5" fill="#006464">
<text x="235.3" y="116.7">RX8111CE</text>
<text x="239.6" y="114.2">U3</text>
</g>
<g font-size="1.5" fill="#840000">
<text x="177.9" y="197">KiCad E.D.A. 10.0.5</text>
<text x="177.9" y="194.2">Size: A4</text>
<text x="199.9" y="194.2">Date:</text>
<text x="262.9" y="197">Id: 1/1</text>
<text x="263.1" y="194.2">Rev:</text>
</g>
<g font-size="1.3" fill="#006464">
<text x="28.8" y="17.5">+3.3V</text>
<text x="200.9" y="17.7">1N5819WS</text>
<text x="204.6" y="15.7">D5</text>
<text x="217.4" y="17.5">VBUS</text>
<text x="63.1" y="20">+3.3V</text>
<text x="68.2" y="23.8">U2</text>
<text x="175.2" y="22.6">USB1</text>
<text x="184.4" y="21.8">4.7uF</text>
<text x="185.9" y="18.5">C11</text>
<text x="191.2" y="23.8">GND</text>
<text x="204.4" y="23.8">D1</text>
<text x="34.3" y="27.6">10K</text>
<text x="68.2" y="26.4">ESP32-C3-MINI-1</text>
<text x="169.9" y="25.1">12402012E212A</text>
<text x="198.8" y="26.4">ESD9X5.0ST5G</text>
<text x="252.4" y="25.4">VBUS</text>
<text x="271.1" y="25.1">VBD</text>
<text x="274.8" y="29.4">Q2</text>
<text x="41.1" y="31.5">EN/CHIP_PU</text>
<text x="67" y="32.2" transform="rotate(-90 67 32.2)">3V3</text>
<text x="150.1" y="32.7">5.1K</text>
<text x="214.6" y="34">D2</text>
<text x="221.5" y="31.7">GND</text>
<text x="243.8" y="30.2">TP3</text>
<text x="244.3" y="32.7">5V</text>
<text x="274.3" y="31.7">AO3401A</text>
<text x="17.8" y="37.8">C1</text>
<text x="17.8" y="40.4">1uF</text>
<text x="26.4" y="40.2" transform="rotate(-90 26.4 40.2)">A</text>
<text x="26.4" y="37.6" transform="rotate(-90 26.4 37.6)">C</text>
<text x="26.6" y="38.1">SW1</text>
<text x="26.9" y="40.6">RST</text>
<text x="41.1" y="36.5">GPIO0/ADC1_CH0/XTAL_32K_P</text>
<text x="41.1" y="39.1">GPIO1/ADC1_CH1/XTAL_32K_N</text>
<text x="76.2" y="39.1">GPIO20/U0RXD</text>
<text x="76.5" y="36.5">GPIO21/U0TXD</text>
<text x="144" y="38.1">GND</text>
<text x="214.6" y="36.5">ESD5B5.0ST1G</text>
<text x="258" y="41.9">1N5819WS</text>
<text x="261.8" y="39.8">D4</text>
<text x="276.5" y="37.8">VIN</text>
<text x="74.9" y="46.7">GPIO18/USB_D-</text>
<text x="74.9" y="44.2">GPIO19/USB_D+</text>
<text x="105" y="44.2">+3.3V</text>
<text x="214.6" y="46.7">D3</text>
<text x="18.3" y="50.5">GND</text>
<text x="200.6" y="49.2">5.1K</text>
<text x="212.6" y="53.1">GND</text>
<text x="214.6" y="49.2">ESD5B5.0ST1G</text>
<text x="256.5" y="50">100K</text>
<text x="74.1" y="56.9">GPIO2/ADC1_CH2</text>
<text x="74.1" y="59.4">GPIO3/ADC1_CH3</text>
<text x="110.5" y="54.3">100K</text>
<text x="124" y="58.6">+3.3V</text>
<text x="253.2" y="59.4">GND</text>
<text x="74.1" y="61.9">GPIO4/ADC1_CH4</text>
<text x="74.1" y="64.5">GPIO5/ADC2_CH0</text>
<text x="108.5" y="62.7">+3.3V</text>
<text x="198.8" y="65.8">GND</text>
<text x="207" y="60.7">TP1</text>
<text x="207" y="63.2">GND</text>
<text x="85" y="67">GPIO6</text>
<text x="85" y="69.6">GPIO7</text>
<text x="101.6" y="69.6">100K</text>
<text x="117.5" y="70.3">10K</text>
<text x="83.8" y="77.2">GPIO10</text>
<text x="85" y="72.1">GPIO8</text>
<text x="85" y="74.6">GPIO9</text>
<text x="237.7" y="74.1">TP4</text>
<text x="238" y="76.2">VIN</text>
<text x="244.5" y="72.6">VIN</text>
<text x="250.9" y="75.9">TPAP7365-33WG</text>
<text x="257.7" y="73.4">U5</text>
<text x="267.5" y="73.4">+3.3V</text>
<text x="275.3" y="73.4">TP5</text>
<text x="278.4" y="76.9">3.3V</text>
<text x="67" y="78.3" transform="rotate(-90 67 78.3)">GND</text>
<text x="104.4" y="83.8">BOOT</text>
<text x="105.1" y="81.5">SW3</text>
<text x="114" y="83.3" transform="rotate(-90 114 83.3)">A</text>
<text x="114" y="80.8" transform="rotate(-90 114 80.8)">C</text>
<text x="117" y="83.5">1uF</text>
<text x="117.9" y="81">C2</text>
<text x="240.3" y="83.3">C8</text>
<text x="254.2" y="79.7">IN</text>
<text x="254.2" y="82.3">EN</text>
<text x="260.1" y="79.7">OUT</text>
<text x="272.8" y="82.5">C9</text>
<text x="64" y="88.6">GND</text>
<text x="239.8" y="85.6">1uF</text>
<text x="260.1" y="86.1" transform="rotate(-90 260.1 86.1)">GND</text>
<text x="271.8" y="85.6">1uF</text>
<text x="116.1" y="93.7">GND</text>
<text x="257" y="96.7">GND</text>
<text x="181.1" y="105.1">+BATT</text>
<text x="36.6" y="113">+BATT</text>
<text x="45.8" y="112.7">VOUT</text>
<text x="189" y="113.2">Q1</text>
<text x="28.9" y="117.5" transform="rotate(-90 28.9 117.5)">9</text>
<text x="31.1" y="119.1">1</text>
<text x="72" y="114">+3.3V</text>
<text x="100" y="118.8">VBUS</text>
<text x="166.3" y="117.3">100K</text>
<text x="186.2" y="115.8">AO3401A</text>
<text x="197.6" y="117.8">+BATT</text>
<text x="209.3" y="118.1">VOUT</text>
<text x="215.2" y="119.3">+3.3V</text>
<text x="31.1" y="121.6">2</text>
<text x="31.1" y="124.2">3</text>
<text x="68.3" y="125.2">4.7K</text>
<text x="78.7" y="125.4">4.7K</text>
<text x="115.2" y="120.4">U4</text>
<text x="115.2" y="122.9">TP4057-MS</text>
<text x="129" y="120.4">+BATT</text>
<text x="162.2" y="124.4">100R</text>
<text x="187.3" y="125.4">VBD</text>
<text x="228.8" y="124.2">VDD</text>
<text x="249.3" y="124.2">/INT</text>
<text x="271.1" y="121.9">+3.3V</text>
<text x="31.1" y="126.7">4</text>
<text x="31.1" y="129.3">5</text>
<text x="31.1" y="131.8">6</text>
<text x="49.1" y="128">+3.3V</text>
<text x="94.8" y="128.2">C7</text>
<text x="105.9" y="128">CHRG</text>
<text x="114" y="128.3" transform="rotate(-90 114 128.3)">V</text>
<text x="116.6" y="128">BAT</text>
<text x="132.2" y="131.3">C10</text>
<text x="151.4" y="130.8">INT</text>
<text x="152.1" y="128.5">SW2</text>
<text x="161" y="130.3" transform="rotate(-90 161 130.3)">A</text>
<text x="161" y="127.7" transform="rotate(-90 161 127.7)">C</text>
<text x="203.1" y="126.7">1K</text>
<text x="228.8" y="126.7">VOUT</text>
<text x="228.8" y="129.3">VBAT</text>
<text x="228.8" y="131.8">FOUT</text>
<text x="249.6" y="126.7">GND</text>
<text x="250" y="131.8">SDA</text>
<text x="250.5" y="129.3">VIO</text>
<text x="28.9" y="138" transform="rotate(-90 28.9 138)">10</text>
<text x="31.1" y="134.3">7</text>
<text x="31.1" y="136.9">8</text>
<text x="93.6" y="133.1">1uF</text>
<text x="105.9" y="133.1">STDBY</text>
<text x="114" y="134.1" transform="rotate(-90 114 134.1)">GND</text>
<text x="114.8" y="133.1">PROG</text>
<text x="125.7" y="135.6">R16</text>
<text x="133.7" y="135.1">1uF</text>
<text x="180.3" y="135.1">4.7K</text>
<text x="228.8" y="134.3">SCL</text>
<text x="249.4" y="134.3">EVIN</text>
<text x="276.8" y="133.1">C5</text>
<text x="276.8" y="135.6">100nF</text>
<text x="44.7" y="141.9">FPC1</text>
<text x="126" y="138.1">3.3K</text>
<text x="181.6" y="142.7">10K</text>
<text x="202.9" y="140.9">1uF</text>
<text x="203.4" y="138.1">C3</text>
<text x="214.6" y="138.1">C4</text>
<text x="214.6" y="140.7">1uF</text>
<text x="38" y="145.3">F1004-H-08-20G-R</text>
<text x="111" y="146.3">GND</text>
<text x="207.5" y="148.3">GND</text>
<text x="272.3" y="147">GND</text>
<text x="23.3" y="152.1">GND</text>
<text x="184.6" y="152.1">GND</text>
<text x="13.1" y="170.7">Breakout Pads</text>
<text x="18" y="168.4">J1</text>
<text x="31.6" y="168.9">+3.3V</text>
<text x="66.5" y="172.4">SDA</text>
<text x="74.6" y="172.3" transform="rotate(-90 74.6 172.3)">V+</text>
<text x="75" y="172.4">ALERT</text>
<text x="108.3" y="172.4">TP2</text>
<text x="112.3" y="168.6">+BATT</text>
<text x="158.7" y="169.9">H1</text>
<text x="158.7" y="172.4">MountingHole</text>
<text x="66.5" y="175">SCL</text>
<text x="108.7" y="177.3">VBT</text>
<text x="137.1" y="176.2">BATT1</text>
<text x="137.1" y="178.8">BATT</text>
<text x="66.5" y="180.1">ADD0</text>
<text x="74.6" y="183.7" transform="rotate(-90 74.6 183.7)">GND</text>
<text x="158.7" y="180">H2</text>
<text x="158.7" y="182.6">MountingHole</text>
<text x="77.7" y="190.5">TMP102xxDRL</text>
<text x="82.4" y="187.7">U6</text>
<text x="117.3" y="189.4">GND</text>
<text x="28.4" y="192.8">GND</text>
<text x="71.6" y="194">GND</text>
</g>
<g font-size="1.3" fill="#840000">
<text x="35" y="12">1</text>
<text x="85" y="12">2</text>
<text x="135" y="12">3</text>
<text x="185" y="12">4</text>
<text x="235" y="12">5</text>
<text x="285" y="12">6</text>
<text x="10.3" y="36">A</text>
<text x="32.7" y="36.6">P0</text>
<text x="96.7" y="39.2">P20</text>
<text x="96.7" y="36.6">P21</text>
<text x="219.8" y="40.4">USB-</text>
<text x="285.3" y="36">A</text>
<text x="96.7" y="44.3">USB+</text>
<text x="96.7" y="46.8">USB-</text>
<text x="219.8" y="43">USB+</text>
<text x="36.6" y="50.5" transform="rotate(-90 36.6 50.5)">BattSense</text>
<text x="96.7" y="62">AUX</text>
<text x="96.7" y="64.6">SDA</text>
<text x="96.7" y="67.1">SCL</text>
<text x="96.7" y="69.7">P7</text>
<text x="82.5" y="83.6">TEMP_POW</text>
<text x="10.2" y="86">B</text>
<text x="285.2" y="86">B</text>
<text x="39.5" y="124.3">EVIN</text>
<text x="146.6" y="120.5">INT</text>
<text x="266.8" y="124.3">INT</text>
<text x="39.5" y="129.3">SCL</text>
<text x="39.5" y="131.9">AUX</text>
<text x="39.5" y="126.8">SDA</text>
<text x="78.9" y="130.6">SCL</text>
<text x="266.8" y="131.9">SDA</text>
<text x="10.2" y="136">C</text>
<text x="78.9" y="133.2">SDA</text>
<text x="214.5" y="134.4">SCL</text>
<text x="266.8" y="134.4">EVIN</text>
<text x="285.2" y="136">C</text>
<text x="171.8" y="138.2">BattSense</text>
<text x="84" y="164.9">TEMP_POW</text>
<text x="57" y="172.5">SDA</text>
<text x="30.6" y="176.3">P7</text>
<text x="30.6" y="178.9">P0</text>
<text x="57.1" y="175.1">SCL</text>
<text x="30.6" y="181.4">P20</text>
<text x="30.6" y="184">P21</text>
<text x="10.2" y="186">D</text>
<text x="285.2" y="186">D</text>
<text x="35" y="200">1</text>
<text x="85" y="200">2</text>
<text x="135" y="200">3</text>
<text x="185" y="200">4</text>
<text x="235" y="200">5</text>
<text x="285" y="200">6</text>
</g>
<g font-size="1.3" fill="#0000c2">
<text x="236.5" y="17.7">Power Path: Switches VIN from USB to BATT</text>
<text x="247.7" y="19.8">when USB not present</text>
<text x="245.8" y="66.3">Regulator: 3.3V, 600mA</text>
<text x="27.7" y="109.9">FPC Conn</text>
<text x="69.2" y="110.2">I2C Pullups</text>
<text x="96.1" y="111.2">Battery Charger: LiPO, 300mA fast charge</text>
<text x="156.7" y="111.7">Batt Switch</text>
<text x="239.4" y="110.2">RTC</text>
<text x="116.3" y="138.1">300mA</text>
<text x="67.6" y="158.5">Ambient Sensor</text>
</g>
<g font-size="1.3" fill="#a90000">
<text x="65.9" y="27.4" transform="rotate(-90 65.9 27.4)">3</text>
<text x="25.3" y="35.1" transform="rotate(-90 25.3 35.1)">C</text>
<text x="38" y="35.4">12</text>
<text x="38.6" y="30.4">8</text>
<text x="91.4" y="35.4">31</text>
<text x="266" y="34.2">1</text>
<text x="272.9" y="31.2" transform="rotate(-90 272.9 31.2)">3</text>
<text x="38" y="38">13</text>
<text x="91.4" y="38">30</text>
<text x="272.9" y="38.8" transform="rotate(-90 272.9 38.8)">2</text>
<text x="25.3" y="42.6" transform="rotate(-90 25.3 42.6)">A</text>
<text x="91.4" y="45.6">26</text>
<text x="91.4" y="43.1">27</text>
<text x="92" y="55.8">5</text>
<text x="92" y="58.3">6</text>
<text x="91.4" y="60.8">18</text>
<text x="91.4" y="63.4">19</text>
<text x="91.4" y="65.9">20</text>
<text x="91.4" y="68.5">21</text>
<text x="91.4" y="71">22</text>
<text x="91.4" y="76.1">16</text>
<text x="91.4" y="73.5">23</text>
<text x="65.9" y="80.7" transform="rotate(-90 65.9 80.7)">1</text>
<text x="112.9" y="78.2" transform="rotate(-90 112.9 78.2)">C</text>
<text x="252" y="78.6">1</text>
<text x="252" y="81.2">3</text>
<text x="264.7" y="78.6">5</text>
<text x="112.9" y="85.8" transform="rotate(-90 112.9 85.8)">A</text>
<text x="259" y="88.4" transform="rotate(-90 259 88.4)">2</text>
<text x="27.8" y="115" transform="rotate(-90 27.8 115)">9</text>
<text x="33.6" y="118">1</text>
<text x="177.1" y="119.3">1</text>
<text x="184" y="116.3" transform="rotate(-90 184 116.3)">2</text>
<text x="33.6" y="120.5">2</text>
<text x="33.6" y="123.1">3</text>
<text x="33.6" y="125.6">4</text>
<text x="112.9" y="123.9" transform="rotate(-90 112.9 123.9)">4</text>
<text x="159.9" y="125.2" transform="rotate(-90 159.9 125.2)">C</text>
<text x="184" y="123.9" transform="rotate(-90 184 123.9)">3</text>
<text x="224.1" y="123.1">1</text>
<text x="224.1" y="125.6">2</text>
<text x="256.5" y="123.1">10</text>
<text x="257.1" y="125.6">9</text>
<text x="33.6" y="128.2">5</text>
<text x="33.6" y="130.7">6</text>
<text x="103.4" y="126.9">1</text>
<text x="103.4" y="132">5</text>
<text x="121.2" y="126.9">3</text>
<text x="121.2" y="132">6</text>
<text x="224.1" y="128.2">3</text>
<text x="224.1" y="130.7">4</text>
<text x="257.1" y="130.7">7</text>
<text x="257.1" y="128.2">8</text>
<text x="33.6" y="133.2">7</text>
<text x="33.6" y="135.8">8</text>
<text x="112.9" y="136.6" transform="rotate(-90 112.9 136.6)">2</text>
<text x="159.9" y="132.8" transform="rotate(-90 159.9 132.8)">A</text>
<text x="224.1" y="133.2">5</text>
<text x="257.1" y="133.2">6</text>
<text x="27.8" y="141" transform="rotate(-90 27.8 141)">10</text>
<text x="24" y="172.6">1</text>
<text x="64" y="173.9">1</text>
<text x="64" y="171.3">6</text>
<text x="73.5" y="168.4" transform="rotate(-90 73.5 168.4)">5</text>
<text x="81.8" y="171.3">3</text>
<text x="24" y="175.1">2</text>
<text x="24" y="177.7">3</text>
<text x="64" y="179">4</text>
<text x="24" y="180.2">4</text>
<text x="24" y="182.8">5</text>
<text x="24" y="185.3">6</text>
<text x="73.5" y="186.2" transform="rotate(-90 73.5 186.2)">2</text>
</g>
<g font-size="1.3" fill="#0f0f0f">
<text x="156.2" y="39.3">D_N</text>
<text x="156.3" y="36.7">D_P</text>
<text x="196.8" y="39.3">D_N</text>
<text x="196.8" y="41.8">D_P</text>
</g>
<g font-size="1.3" fill="#939390">
<text x="246.6" y="48">C6</text>
<text x="246.1" y="50.8">1uF</text>
</g>
<g font-size="1" fill="#006464">
<text x="34.3" y="24.9">R1</text>
<text x="150.8" y="30">R10</text>
<text x="185.4" y="30">VBUS</text>
<text x="166.1" y="35.1">CC1_A</text>
<text x="182.9" y="32.5">VBUS__1</text>
<text x="166.1" y="37.6">D+_A</text>
<text x="166.1" y="40.1">D-_A</text>
<text x="185.2" y="40.1">D-_B</text>
<text x="185.3" y="37.6">SBU2</text>
<text x="166.1" y="42.7">SBU1</text>
<text x="184.5" y="45.2">CC1_B</text>
<text x="185.2" y="42.7">D+_B</text>
<text x="200.7" y="46.5">R14</text>
<text x="257" y="47.8">R15</text>
<text x="110.5" y="51.6">R3</text>
<text x="181.5" y="52.8">SHIELD__1</text>
<text x="184" y="50.3">SHIELD</text>
<text x="181.5" y="55.4">SHIELD__2</text>
<text x="181.5" y="57.9">SHIELD__3</text>
<text x="183.7" y="63">GND__1</text>
<text x="186.2" y="60.5">GND</text>
<text x="103.1" y="67.6">R4</text>
<text x="118.5" y="68.1">R8</text>
<text x="169.1" y="115.6">R9</text>
<text x="69.3" y="122.9">R5</text>
<text x="78.7" y="122.7">R6</text>
<text x="163.7" y="122.4">R7</text>
<text x="202.9" y="124">R13</text>
<text x="181.6" y="133.1">R11</text>
<text x="181.6" y="140.7">R12</text>
<text x="126.7" y="172.2">1</text>
<text x="126.7" y="174.8">2</text>
<text x="126.7" y="179.8">SHIELD</text>
<text x="126.7" y="182.4">SHIELD__1</text>
</g>
<g font-size="1" fill="#a90000">
<text x="190.6" y="29">A4_B9</text>
<text x="201.3" y="29">C</text>
<text x="209" y="29">A</text>
<text x="161.5" y="34.1">A5</text>
<text x="190.6" y="31.6">B4_A9</text>
<text x="161.5" y="36.6">A6</text>
<text x="161.5" y="39.2">A7</text>
<text x="161.5" y="41.7">A8</text>
<text x="191.9" y="41.7">B6</text>
<text x="191.9" y="39.2">B7</text>
<text x="191.9" y="36.6">B8</text>
<text x="191.9" y="44.3">B5</text>
<text x="191.4" y="49.3">SH1</text>
<text x="191.4" y="51.9">SH2</text>
<text x="190.2" y="59.5">A1_B12</text>
<text x="191.4" y="54.4">SH3</text>
<text x="191.4" y="57">SH4</text>
<text x="190.2" y="62">B1_A12</text>
<text x="123.9" y="171.3">1</text>
<text x="123.9" y="173.8">2</text>
<text x="123.4" y="178.9">S1</text>
<text x="123.4" y="181.4">S2</text>
</g>
<text font-size=".8" fill="#006464" x="114" y="127.2" transform="rotate(-90 114 127.2)">CC</text>
</svg>
